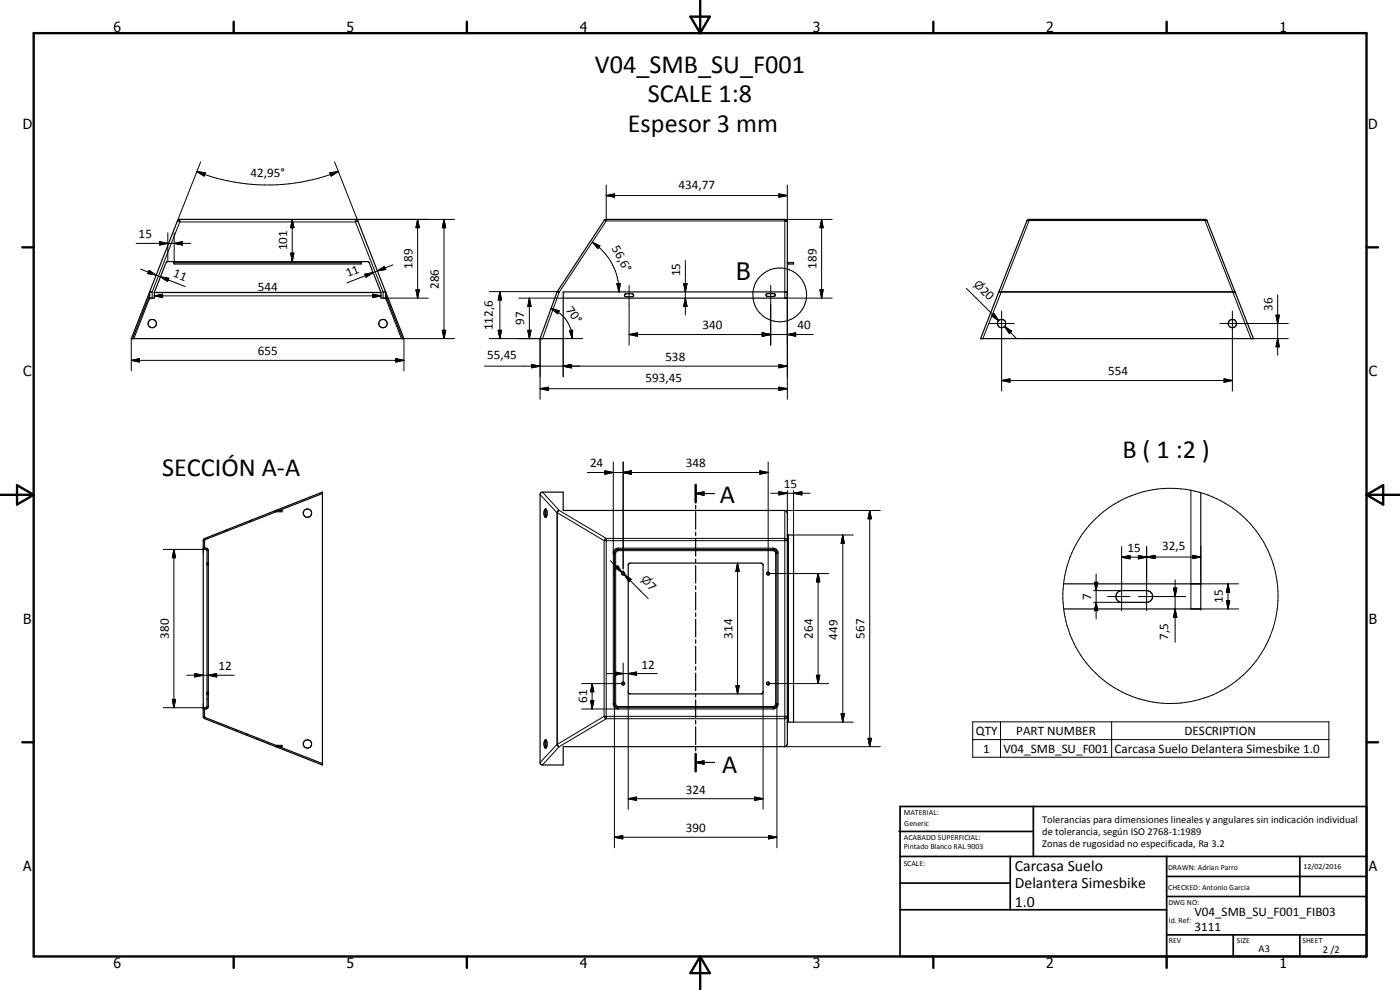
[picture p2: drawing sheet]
<svg xmlns="http://www.w3.org/2000/svg" width="420mm" height="297mm" viewBox="0 0 420 297" stroke-linecap="round" stroke-linejoin="round" font-family="sans-serif">
<g fill="none" stroke="#000" stroke-width=".35">
<path d="M52.3 78.8h56.1M53.3 66.2l.5-.4 53.2 .1 .4 .4 13.8 35.3h-81.8zM236.3 78.6l.3 .2h1.6v.4l-1.9-.1M308.3 66.2l.4-.4 53.2 .1 .4 .4 13.9 35.3h-81.9zM44.9 88.6l-5.1 13M45.7 87.6h-.8v1.9h1.4v-1.8l3.5-8.8 .4-.4h2.1v.7h56.1v-.7h2l.4 .4 3.5 8.8v1.8h1.4v-1.9h-.7M115.7 88.6l5.2 13M187.6 88.3l2.1-.2a.44 .44 0 0 1 .5 .5 .44 .44 0 0 1-.5 .4h-2l-.3-.4zM229.9 88.3l.4-.2h1.9l.4 .2 .1 .3-.3 .3h-2.2l-.3-.1zM236.3 87.6h-67.3v14h-6.9l5.1-14.1 14.1-21.3 .6-.4 53.8 .1 .6 .7v22.9h-67.3M82.8 153.2h1.9v.3h-1.9l-21.2 8.4-.2 .3v2.3l.9 .2 .2 .5v46.8l-.2 .5-.9 .2v2.4l21.4 8.5h1.9v.4h-1.9M96.8 148.1l-13 5.1"/>
<path d="M162.3 147.9l.5-.2h6.2v5.5h66.5l.7 .3 .1 69.7-.4 .7-66.9 .1v5.5h-6.2l-.5-.2-.2-.5v-80.4zM163.6 152.8a.97 .97 0 0 1 .6 1.4 .59 .59 0 0 1 0 .7 .59 .59 0 0 1-.6 .3 2.14 2.14 0 0 1 0-2.4zM163.9 152.8l-.2 .8 .2 1.5M208.8 148.1l2.5-.5v1zM208.8 145.5v5.2M208.8 151.6v1.1M208.8 153.5v5.3M208.8 159.7v1M208.8 148.1h5.6M360.4 147.8v34.9h-41.2M61 164.5l.2 .3 .9 .3v47l-.9 .3-.2 .3M61.2 161.7l35.6-14v81.8l-35.3-13.9-.4-.3-.1-53.1z"/>
<path d="M62.1 169h.4M184.6 165.3l.9-.5h46.5l.7 .3 .5 .9v45.2l-.3 .7-.9 .4h-46.5l-.7-.2-.4-.9v-45.2zM188.7 169.2l.4-.2h39.6l.3 .4v38.4l-.2 .2-.3 .2h-39.7l-.3-.4v-38.4zM208.8 161.6v5.3M208.8 167.8v1M208.8 169.7v5.2M208.8 175.8v1.1M208.8 177.7v5.3M236.3 160.5h1.9v56.2h-1.9M319.2 175.2h41.2M335.2 177.9l.5-.4 .9-.3h7.5a1.77 1.77 0 0 1 1.8 1.6 1.77 1.77 0 0 1-1.4 1.9h-8.2a1.77 1.77 0 0 1-1.1-2.8zM208.8 183.9v1.1"/>
<path d="M208.8 185.8v5.3M208.8 191.9v1.1M208.8 193.9v5.2M62.1 208.2h.4M208.8 200v1.1M208.8 202v5.2M208.8 208.1v1.1M208.8 210v5.3M208.8 216.2v1M208.8 218.1v5.3M83.8 224l13 5.1M163.6 222a1.34 1.34 0 0 1 .5 1.9l-.3 .6a1.78 1.78 0 0 1-.2-2.5z"/>
<path d="M163.9 222.1l-.2 .7 .2 1.5M208.8 228.8l2.5-.5v1zM208.8 224.2v1.1M208.8 226.2v5.2M208.8 228.8h5.6"/>
<circle cx="45.7" cy="97.1" r="1.26"/>
<circle cx="114.9" cy="97.1" r="1.25"/>
<circle cx="300.6" cy="97.1" r="1.24"/>
<circle cx="369.8" cy="97.1" r="1.25"/>
<circle cx="92.3" cy="153.9" r="1.26"/>
<circle cx="187.1" cy="172.1" r=".44"/>
<circle cx="230.5" cy="172.1" r=".43"/>
<circle cx="187" cy="205.1" r=".44"/>
<circle cx="230.5" cy="205.1" r=".45"/>
<circle cx="92.3" cy="223.2" r="1.24"/>
</g>
<g fill="none" stroke="#000" stroke-width=".3">
<path d="M59.1 51.5l2.5 .4-.4 .9zM59.1 51.5a58 58 0 0 0 42.4 0M60.2 48.6l-7 17.7M99 51.9l2.5-.4-2.1 1.3zM100.4 48.6l7 17.7M181.9 58.7l2.5-.5v1zM181.9 55.5v10.8M181.9 58.7h54.4M233.8 58.2l2.5 .5-2.5 .5zM236.3 55.5v11.1l-.8-.3h-53.6M40.8 73h16.5M47.9 72.5l2.5 .5-2.5 .5z"/>
<path d="M50.4 69.8v8.7M52.3 73l2.5-.5v1zM52.3 78.5h56.1M52.3 69.8v9.4M53.2 66.3h.1M53.3 66.3l.7 .3M54 66.6l-8.3 21v1.9M54 65.8v.8M54 66.6h52.7M87.2 75.9h1l-.5 2.6zM87.7 65.8l.5 2.5h-1zM87.7 65.8v12.7"/>
<path d="M106.7 66.6l8.3 21v1.9M107.3 66.3l-.6 .3M107.4 66.3h-.1M117.9 79.5l-4.6 1.8M125.3 65.8l.5 2.5h-1zM125.3 65.8v23.7M133.3 65.8l.5 2.5h-1.1zM133.3 65.8v35.8M136.4 65.8h-29.7v.8M177.7 72.6l2.3 1.2-.6 .7zM177.7 72.6a17.8 17.8 0 0 1 8.1 15M181.3 66.2l.6 .1"/>
<path d="M181.9 65.8h.1M181.9 66.3l-14.1 21.3M205.7 78.1v16.4M235.5 65.8h.1M235.5 65.8v23.7h14.3M235.5 65.8h14.3M246.6 65.8l.4 2.5h-.9zM246.6 65.8v23.7M308.9 66.2l-.7 .1M308.9 66.2l-8.4 21.5M308.9 65.8v.4M308.9 66.2h52.7"/>
<path d="M361.6 66.2l.7 .1M361.6 66.2l8.4 21.5M361.6 65.8v.4M42.2 80.7l4.7 1.8M44.7 81.2l2.2 1.3-2.5-.4zM44.9 89.5l-4.7 12.1M46.3 88.8l2.5-.5v1zM46.3 87.7h68M46.3 87.8h68M46.3 88.8h68M46.9 82.5l1.3 .6M48.2 83.1l2.5 .4-.4 1z"/>
<path d="M48.2 83.1l7.4 2.9M109.5 82.3l2.5-.5-2.2 1.4zM111.8 88.3l2.5 .5-2.5 .5zM113.3 81.3l2.1-1.4 .4 1zM113.3 81.3l-9.2 3.6M124.8 87h1l-.5 2.5zM128.5 89.5h-12.8l4.8 12.1h15.9M132.7 99.1h1.1l-.5 2.5zM146.8 87.5h20.6l.4 .1M149.5 99.1h1l-.5 2.5zM150 87.5l.5 2.5h-1zM150 87.5v14.1"/>
<path d="M155.7 89.5h13.3M158.4 99.1h1l-.5 2.5zM158.9 89.5l.5 2.4h-1zM158.9 89.5v12.1M165.4 92.5l2.4 .8-.4 .8zM165.4 92.5a9.8 9.8 0 0 1 6.3 9.1M167.8 87.6l-.6 .1M167.8 87.6l-5 14h-16M170.9 99.2l1-.1-.2 2.5zM185.1 85.1l1-.1-.3 2.6zM188.8 85.6v17.9M205.2 85.1h1l-.5 2.5z"/>
<path d="M205.7 89.5l.5 2.4h-1zM228.8 99.9l2.5 .5-2.5 .5zM231.3 85.6v17.9M236.3 87.6v32.2M246.1 87h.9l-.4 2.5zM290 86.5l9.7 9.7M296.9 97.1h7.5M297.6 94.8l.7-.7 1.4 2.1zM300.5 87.7h69.5M300.5 87.7l-5.5 13.9M300.6 93.3v24M301.5 98l2.1 1.4-.7 .7z"/>
<path d="M301.5 98l3.5 3.5M366.1 97.1h20.5M369.9 93.3v24M370 87.7l5.4 13.9h11.2M370.7 87.6h.1M370.7 87.6l-.3-.1h-70.3l-.3 .1 .7 .1M370.7 87.6l-.7 .1M382.9 94.6h1.1l-.6 2.5zM383.4 88.5v18.1M39.4 108.1l2.5-.5v1zM39.4 108.1h81.8M39.4 101.6v9.7"/>
<path d="M118.8 107.6l2.4 .5-2.4 .5zM121.2 101.6v9.7M145.4 109.9h90.9M159.6 109.4l2.5 .5-2.5 .5zM162.1 116.6l2.5-.4v.9zM162.1 116.6h74.2M162.1 101.6v18.2M169 109.9l2.5-.5v1zM174.9 101.6h-5.9v11.4M188.8 100.4l2.5-.5v1zM188.8 100.4h55.3M233.8 116.2l2.5 .4-2.5 .5z"/>
<path d="M233.8 109.4l2.5 .5-2.5 .5zM236.3 100.4l2.5-.5v1zM300.6 114.2l2.5-.5v1zM300.6 114.2h69.3M367.4 113.7l2.5 .5-2.5 .5zM383.4 101.6l.6 2.5h-1.1zM184.1 138.6v72.9l.8 1.1 .6 .1v-.7M187 138.6v32.1M230.5 138.6v33.5h18.2M68.1 158.9l-.6 .7M75.6 156l-.7 .6M82.9 153.2l-.6 .6"/>
<path d="M162.1 148.4l5.1 5.4M162.8 147.7l5 5.5M167.2 153.8h.1M167.2 153.8v69.6M167.2 153.8l14.1 8.4M167.8 153.2l-.6 .6M167.8 153.2l14.1 8.3M176.3 141.8h54.2M181.5 141.3l2.6 .5-2.6 .5zM187 141.8l2.5-.5v1zM228 141.3l2.5 .5-2.5 .5zM231.3 148h11.9"/>
<path d="M233.8 147.5l2.5 .5-2.5 .5zM236.3 147.2v6.8M238.2 148l2.5-.5v1zM238.2 147.2v13.3h17.9M261 153.2l.5 2.5h-1zM261 153.2v70.8M264.2 153.2h-28.7v70.8h28.7M357.4 147.1v35.6h14.3M49 164.8h12.4M52.2 164.8l.5 2.5h-1zM52.2 164.8v47.5M62.3 164.8l-.3 .2"/>
<path d="M181.3 162.2v52.7M181.9 161.5v54.1M181.9 161.5h53.8l.6 .7h-55M181.9 161.5l-.6 .7M183.2 168.2l3.5 3.6M184.1 166h.7M184.6 170.3l.7-.6 1.4 2.1zM184.8 166l.1-.4 .4-.4h46.9l.5 .4 .1 .4M184.8 166v45.2M185.5 164.5v.7M185.5 164.5l-.8 .2-.6 1M185.5 164.5h46.5"/>
<path d="M187 171.3v.8M187.4 172.4l2 1.4-.6 .7zM187.4 172.4l1.7 1.8M187.4 172.4l7.2 7.2M221.3 169l.6 2.4h-1.1zM221.3 169v39.2M232 164.5v.7M232 164.5l.9 .2 .6 1v45.8l-.6 1-.9 .2M232.8 166h.7M232.8 166v45.2M236.6 160.5v56.2M245.5 172.1l.5 2.5h-1z"/>
<path d="M245.5 172.1v33M252.9 160.5l.5 2.5h-1zM252.9 160.5v56.2M328.2 177.2h8.3M328.5 174.7h1l-.5 2.5zM329 172.2v13.5M332.4 179h6.7M336.6 167.2l2.5-.5v1zM336.6 164v19.2M341.7 166.7l2.4 .5-2.4 .5zM341.7 179h14.1M344.1 167.1l2.6-.5v1z"/>
<path d="M344.1 164v19.2M352.2 176.4h1l-.5 2.6zM352.7 174v18.7M357.4 175.2h14.3M357.9 166.6l2.5 .5-2.5 .5zM360.4 167.1l-23.8 .1M360.4 164v11.2M368.5 175.2l.6 2.5h-1zM368.5 175.2v7.5M187 198.9v6.2h-12.5M328.2 180.7h8.3M329 180.7l.5 2.5h-1z"/>
<path d="M352.7 182.7l.5 2.5h-1zM368.1 180.2h1l-.6 2.5zM49 212.3h12.4M51.7 209.8h1l-.5 2.5zM56 202.6h14.3M58.5 202.1l2.5 .5-2.5 .5zM61.4 215.1l-.3 .2M62.5 202.6l2.5-.5v1zM62.5 209.5l-.4 .3M64.5 216.5l-.3 .2M67.7 217.7l-.2 .3M70.9 219l-.3 .2"/>
<path d="M174.5 212.7h57.5M177.2 210.2h1l-.5 2.5zM177.7 205.1l.5 2.5h-1zM177.7 205.1v7.6M181.3 214.9h55l-.6 .7h-53.8M181.3 214.9l.6 .7M181.3 214.9l-14.1 8.5M181.9 215.6l-14.1 8.4M182 202.1h15.3M184.1 211.2h.7M184.4 211.2v43.2M184.5 201.6l2.5 .5-2.5 .5z"/>
<path d="M184.8 211.2l.1 .4 .4 .4h46.9l.5-.4 .1-.4M188.5 202.1l2.5-.5v1zM188.5 207.6v35.2M220.8 205.7h1.1l-.6 2.5zM229 207.6v35.2M230.5 205.1h18.2M232 212v.7M232.8 211.2h.7M233.2 211.2v43.2M238.2 216.7h17.9M245 202.6h1l-.5 2.5zM252.4 214.2h1l-.5 2.5z"/>
<path d="M291.9 216.6h106.9v10.6h-106.9zM300.3 216.6v10.6M333.6 216.6v10.6M74.2 220.2l-.3 .3M77.4 221.5l-.3 .3M80.6 222.8l-.3 .3M84.2 223.6l-.3 .4M167.2 223.4h.1M167.2 223.4l.6 .6M167.2 223.4l-5.1 5.4M167.8 224l-5 5.5M188.5 239.6l2.5-.5v1.1z"/>
<path d="M188.5 239.6h40.5M226.5 239.1l2.5 .5-2.5 .6zM260.5 221.5h1l-.5 2.5zM291.9 221.9h106.9M184.4 251.2l2.5-.5v1zM184.4 251.2h48.8M230.7 250.7l2.5 .5-2.5 .5z"/>
<circle cx="234" cy="88.5" r="8.1"/>
<circle cx="351.3" cy="178.8" r="32.3"/>
</g>
<g fill="#000">
<circle cx="44.9" cy="89.5" r=".18"/>
<circle cx="44.9" cy="87.6" r=".18"/>
<circle cx="115.7" cy="87.6" r=".18"/>
<circle cx="115.7" cy="89.5" r=".18"/>
<circle cx="96.8" cy="148.1" r=".18"/>
<circle cx="236.3" cy="160.5" r=".18"/>
<circle cx="360.4" cy="175.2" r=".18"/>
<circle cx="360.4" cy="182.7" r=".18"/>
<circle cx="62.1" cy="208.2" r=".18"/>
<circle cx="62.5" cy="208.2" r=".18"/>
<circle cx="236.3" cy="216.7" r=".18"/>
<circle cx="96.8" cy="229.1" r=".18"/>
</g>
<g fill="none" stroke="#000" stroke-width=".71">
<path d="M10.1 9.9h400v277.1h-400zM70.1 6.5v3.4M140.1 6.5v3.4M207.2 5h5.8l-2.9 4.9zM210.1 0v9.9M280.1 6.5v3.4M350.1 6.5v3.4M6.7 74.2h3.4M410.1 74.2h3.5M.1 148.5h10M5.1 145.6l5 2.9-5 2.9zM208.8 145.5v5.2"/>
<path d="M410.1 148.5h10M410.1 148.5l5-2.9v5.8zM6.7 222.7h3.4M208.8 226.2v5.2M410.1 222.7h3.5M70.1 287v3.4M140.1 287v3.4M210.1 287v10M210.1 287l2.9 5h-5.8zM280.1 287v3.4M350.1 287v3.4"/>
</g>
<g fill="none" stroke="#000" stroke-width=".51">
<path d="M269.8 249.5h40.3M270.1 242h140v45h-140zM270.1 257h140M303.2 257v16M310.1 242v15M350.1 257v30M390.1 257v12M270.1 265h33.1M270.1 273h80M350.1 269h60M350.1 263h60M350.1 280.5h60"/>
<path d="M370.1 280.5v6.5M390.1 280.5v6.5"/>
</g>
<g fill="#000">
<path d="M59.1 51.5l2.5 .4-.4 .9zM99 51.9l2.5-.4-2.1 1.3zM181.9 58.7l2.5-.5v1zM233.8 58.2l2.5 .5-2.5 .5zM47.9 72.5l2.5 .5-2.5 .5zM52.3 73l2.5-.5v1zM87.2 75.9h1l-.5 2.6zM87.7 65.8l.5 2.5h-1zM113.3 81.3l2.1-1.4 .4 1zM125.3 65.8l.5 2.5h-1zM133.3 65.8l.5 2.5h-1.1zM177.7 72.6l2.3 1.2-.6 .7z"/>
<path d="M246.6 65.8l.4 2.5h-.9zM44.7 81.2l2.2 1.3-2.5-.4zM46.3 88.8l2.5-.5v1zM48.2 83.1l2.5 .4-.4 1zM109.5 82.3l2.5-.5-2.2 1.4zM111.8 88.3l2.5 .5-2.5 .5zM124.8 87h1l-.5 2.5zM132.7 99.1h1.1l-.5 2.5zM149.5 99.1h1l-.5 2.5zM150 87.5l.5 2.5h-1zM158.4 99.1h1l-.5 2.5zM158.9 89.5l.5 2.4h-1z"/>
<path d="M165.4 92.5l2.4 .8-.4 .8zM170.9 99.2l1-.1-.2 2.5zM185.1 85.1l1-.1-.3 2.6zM188.8 100.4l2.5-.5v1zM205.2 85.1h1l-.5 2.5zM205.7 89.5l.5 2.4h-1zM236.3 100.4l2.5-.5v1zM246.1 87h.9l-.4 2.5zM297.6 94.8l.7-.7 1.4 2.1zM301.5 98l2.1 1.4-.7 .7zM382.9 94.6h1.1l-.6 2.5zM39.4 108.1l2.5-.5v1z"/>
<path d="M118.8 107.6l2.4 .5-2.4 .5zM159.6 109.4l2.5 .5-2.5 .5zM162.1 116.6l2.5-.4v.9zM169 109.9l2.5-.5v1zM228.8 99.9l2.5 .5-2.5 .5zM233.8 116.2l2.5 .4-2.5 .5zM233.8 109.4l2.5 .5-2.5 .5zM300.6 114.2l2.5-.5v1zM367.4 113.7l2.5 .5-2.5 .5zM383.4 101.6l.6 2.5h-1.1zM181.5 141.3l2.6 .5-2.6 .5zM187 141.8l2.5-.5v1z"/>
<path d="M208.8 148.1l2.5-.5v1zM228 141.3l2.5 .5-2.5 .5zM233.8 147.5l2.5 .5-2.5 .5zM238.2 148l2.5-.5v1zM261 153.2l.5 2.5h-1zM52.2 164.8l.5 2.5h-1zM184.6 170.3l.7-.6 1.4 2.1zM187.4 172.4l2 1.4-.6 .7zM221.3 169l.6 2.4h-1.1zM245.5 172.1l.5 2.5h-1zM252.9 160.5l.5 2.5h-1zM328.5 174.7h1l-.5 2.5z"/>
<path d="M336.6 167.2l2.5-.5v1zM341.7 166.7l2.4 .5-2.4 .5zM344.1 167.1l2.6-.5v1zM352.2 176.4h1l-.5 2.6zM357.9 166.6l2.5 .5-2.5 .5zM368.5 175.2l.6 2.5h-1zM329 180.7l.5 2.5h-1zM352.7 182.7l.5 2.5h-1zM368.1 180.2h1l-.6 2.5zM51.7 209.8h1l-.5 2.5zM58.5 202.1l2.5 .5-2.5 .5zM62.5 202.6l2.5-.5v1z"/>
<path d="M177.2 210.2h1l-.5 2.5zM177.7 205.1l.5 2.5h-1zM184.5 201.6l2.5 .5-2.5 .5zM188.5 202.1l2.5-.5v1zM220.8 205.7h1.1l-.6 2.5zM245 202.6h1l-.5 2.5zM252.4 214.2h1l-.5 2.5zM188.5 239.6l2.5-.5v1.1zM208.8 228.8l2.5-.5v1zM260.5 221.5h1l-.5 2.5zM184.4 251.2l2.5-.5v1zM226.5 239.1l2.5 .5-2.5 .6z"/>
<path d="M230.7 250.7l2.5 .5-2.5 .5z"/>
</g>
<g font-size="7.9">
<text x="178.5" y="21.8">V04_SMB_SU_F001</text>
<text x="194.4" y="30.7">SCALE 1:8</text>
<text x="188.5" y="39.7">Espesor 3 mm</text>
<text x="336.8" y="137.4">B ( 1 :2 )</text>
<text x="48.6" y="142.9">SECCIÓN A-A</text>
<text x="216" y="151">A</text>
<text x="216.7" y="232">A</text>
</g>
<text font-size="7.2" x="220.9" y="84">B</text>
<g font-size="4.7">
<text x="304.6" y="261.2">Carcasa Suelo</text>
<text x="304.6" y="266.6">Delantera Simesbike</text>
<text x="304.6" y="272">1.0</text>
</g>
<g font-size="4.2">
<text x="34" y="9.6">6</text>
<text x="104" y="9.6">5</text>
<text x="174" y="9.6">4</text>
<text x="244" y="9.6">3</text>
<text x="314" y="9.6">2</text>
<text x="384" y="9.6">1</text>
<text x="6.8" y="38.7">D</text>
<text x="410.6" y="38.7">D</text>
<text x="7" y="112.9">C</text>
<text x="410.8" y="112.9">C</text>
<text x="7" y="187.1">B</text>
<text x="410.8" y="187.1">B</text>
<text x="7" y="261.4">A</text>
<text x="410.8" y="261.4">A</text>
<text x="34" y="290.4">6</text>
<text x="104" y="290.4">5</text>
<text x="174" y="290.4">4</text>
<text x="244" y="290.4">3</text>
<text x="314" y="290.4">2</text>
<text x="384" y="290.4">1</text>
</g>
<g font-size="3.9">
<text x="75.2" y="53.2">42,95°</text>
<text x="203.7" y="56.6">434,77</text>
<text x="41.6" y="71.5">15</text>
<text x="86.2" y="75.1" transform="rotate(-90 86.2 75.1)">101</text>
<text x="183.5" y="74.5" transform="rotate(62 183.5 74.5)">56,6°</text>
<text x="51.8" y="82.9" transform="rotate(21 51.8 82.9)">11</text>
<text x="104.3" y="83.2" transform="rotate(-21 104.3 83.2)">11</text>
<text x="123.8" y="80.6" transform="rotate(-90 123.8 80.6)">189</text>
<text x="204.2" y="82.9" transform="rotate(-90 204.2 82.9)">15</text>
<text x="245" y="80.6" transform="rotate(-90 245 80.6)">189</text>
<text x="77.3" y="87.2">544</text>
<text x="131.7" y="86.7" transform="rotate(-90 131.7 86.7)">286</text>
<text x="294.1" y="87.5" transform="rotate(45 294.1 87.5)">20</text>
<text x="169.7" y="93" transform="rotate(55 169.7 93)">70°</text>
<text x="381.9" y="93.3" transform="rotate(-90 381.9 93.3)">36</text>
<text x="147.9" y="99.1" transform="rotate(-90 147.9 99.1)">112,6</text>
<text x="157.3" y="97.5" transform="rotate(-90 157.3 97.5)">97</text>
<text x="210.8" y="98.8">340</text>
<text x="239.3" y="98.8">40</text>
<text x="77.3" y="106.6">655</text>
<text x="146.2" y="107.8">55,45</text>
<text x="199.7" y="108.3">538</text>
<text x="332.6" y="112.6">554</text>
<text x="193.7" y="114.6">593,45</text>
<text x="177.1" y="140.3">24</text>
<text x="205.8" y="140.3">348</text>
<text x="235.2" y="146.5">15</text>
<text x="338.4" y="165.7">15</text>
<text x="348.8" y="165">32,5</text>
<text x="194.2" y="176.1" transform="rotate(45 194.2 176.1)">7</text>
<text x="327.4" y="180" transform="rotate(-90 327.4 180)">7</text>
<text x="367" y="181" transform="rotate(-90 367 181)">15</text>
<text x="50.7" y="191.6" transform="rotate(-90 50.7 191.6)">380</text>
<text x="219.8" y="191.6" transform="rotate(-90 219.8 191.6)">314</text>
<text x="244" y="191.6" transform="rotate(-90 244 191.6)">264</text>
<text x="251.4" y="191.9" transform="rotate(-90 251.4 191.9)">449</text>
<text x="259.4" y="191.6" transform="rotate(-90 259.4 191.6)">567</text>
<text x="350.6" y="192" transform="rotate(-90 350.6 192)">7,5</text>
<text x="65.6" y="201.1">12</text>
<text x="192.5" y="200.6">12</text>
<text x="176.2" y="210.9" transform="rotate(-90 176.2 210.9)">61</text>
<text x="292.9" y="220.5">QTY</text>
<text x="305" y="220.5">PART NUMBER</text>
<text x="355.5" y="220.5">DESCRIPTION</text>
<text x="295.1" y="225.8">1</text>
<text x="301.1" y="225.8">V04_SMB_SU_F001</text>
<text x="334.5" y="225.9">Carcasa Suelo Delantera Simesbike 1.0</text>
<text x="205.8" y="238.1">324</text>
<text x="205.8" y="249.7">390</text>
<text x="358.5" y="275">V04_SMB_SU_F001_FIB03</text>
<text x="358.5" y="279.4">3111</text>
</g>
<g font-size="3.3">
<text x="292.1" y="85.6" transform="rotate(45 292.1 85.6)">⌀</text>
<text x="192.2" y="174.2" transform="rotate(45 192.2 174.2)">⌀</text>
</g>
<g font-size="3.1">
<text x="312.7" y="246.8">Tolerancias para dimensiones lineales y angulares sin indicación individual</text>
<text x="312.7" y="250.4">de tolerancia, según ISO 2768-1:1989</text>
<text x="312.7" y="254">Zonas de rugosidad no especificada, Ra 3.2</text>
<text x="377.7" y="285.6">A3</text>
<text x="397" y="285.9">2 /2</text>
</g>
<g font-size="2.4">
<text x="271.2" y="244.4">MATERIAL:</text>
<text x="271.3" y="252">ACABADO SUPERFICIAL:</text>
<text x="271.4" y="247.9">Generic</text>
<text x="271.3" y="254.6">Pintado Blanco RAL 9003</text>
<text x="271.2" y="259.7">SCALE:</text>
<text x="350.6" y="261">DRAWN: Adrian Parro</text>
<text x="391.2" y="260.6">12/02/2016</text>
<text x="350.6" y="267">CHECKED: Antonio Garcia</text>
<text x="350.6" y="271.4">DWG NO:</text>
<text x="350.8" y="276.9">Id. Ref:</text>
<text x="350.8" y="282.8">REV</text>
<text x="371.2" y="282.9">SIZE</text>
<text x="390.9" y="282.9">SHEET</text>
</g>
</svg>
